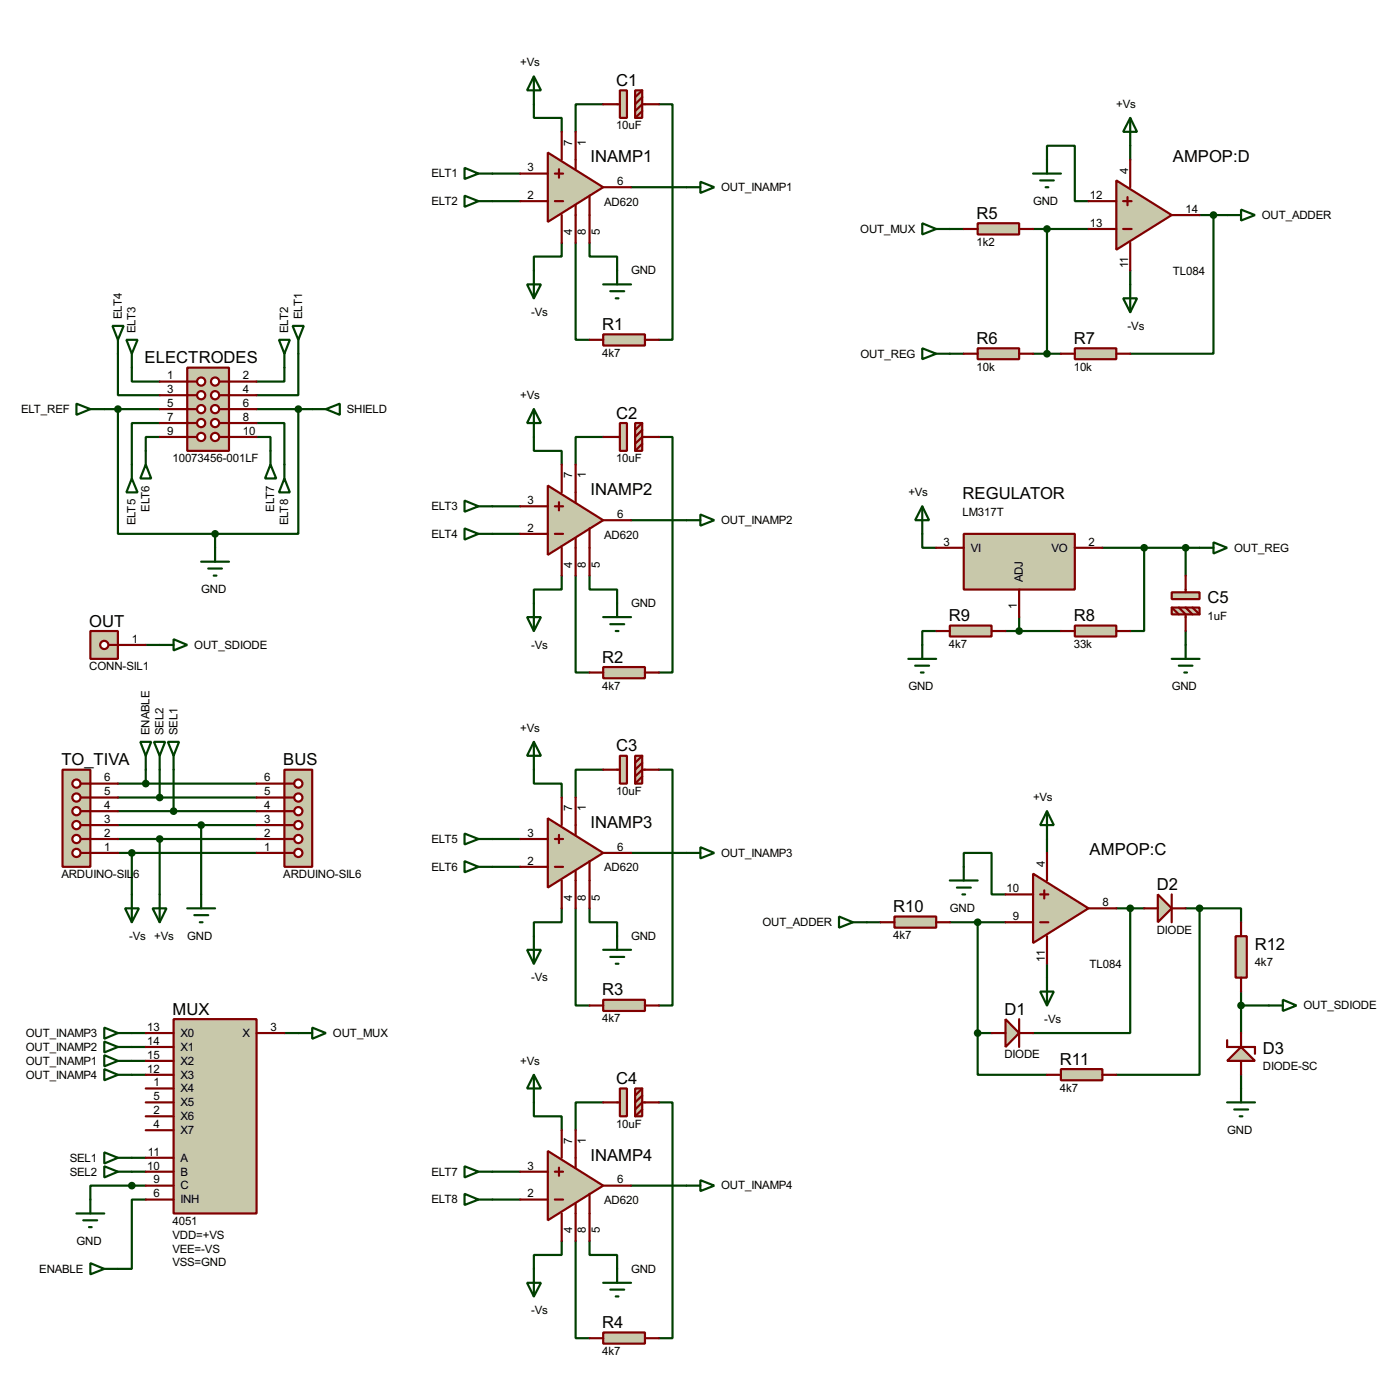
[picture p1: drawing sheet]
<svg xmlns="http://www.w3.org/2000/svg" width="256mm" height="256mm" viewBox="0 0 256 256" stroke-linecap="round" stroke-linejoin="round" font-family="sans-serif">
<g fill="none" stroke="#004000" stroke-width=".4">
<path d="M97.8 19.1v2.5h5.1v2.6M110.5 19.1h-5v5.1M120.7 19.1h2.5v43.2h-2.5M90.2 31.8h5.1M90.2 36.9h5.1M115.6 34.3h10.2M191.8 29.3v-2.6h5.1v10.2h2.5M207.1 26.7v2.6M219.8 39.4h5M222.3 39.4v25.4h-15.2M102.9 44.5v2.5h-5.1v2.6M105.5 44.5v17.8h2.5"/>
<path d="M108 44.5v2.5h5.1v2.6M174 42h2.6M189.3 42h10.1M191.8 42v22.8M207.1 49.6v2.5M19.1 75h10.2M21.6 64.8v7.6h7.7M21.6 75v22.8h17.8M24.2 67.4v2.5h5.1M29.3 77.5h-5.1v7.6M47 77.5h5.1v7.6M47 75h10.2"/>
<path d="M52.1 67.4v2.5h-5.1M54.7 64.8v7.6h-7.7M54.7 75v22.8h-15.3M174 64.8h2.6M189.3 64.8h5.1M29.3 80.1h-2.6v2.5M39.4 97.8v2.6M47 80.1h2.6v2.5M90.2 92.8h5.1M90.2 97.8h5.1M97.8 80.1v2.5h5.1v2.5M110.5 80.1h-5v5"/>
<path d="M115.6 95.3h10.2M120.7 80.1h2.5v43.1h-2.5M169 97.8v2.6h2.5M26.7 118.2h2.6M102.9 105.5v2.5h-5.1v2.5M105.5 105.5v17.7h2.5M108 105.5v2.5h5.1v2.5M171.5 115.6h-2.5v2.6M184.2 115.6h10.2M186.7 113.1v2.5M202 100.4h17.8M209.6 100.4v15.2h-2.5"/>
<path d="M217.2 100.4v5.1M217.2 115.6v2.6M21.6 156.3h25.4M21.6 153.7h25.4M21.6 143.6h25.4M21.6 146.1h25.4M21.6 148.6h25.4M21.6 151.2h25.4M24.2 156.3v7.6M26.7 141v2.6M29.3 141v5.1M29.3 153.7v10.2"/>
<path d="M31.8 141v7.6M36.9 151.2v12.7M90.2 153.7h5.1M90.2 158.8h5.1M97.8 141v2.6h5.1v2.5M110.5 141h-5v5.1M115.6 156.3h10.2M120.7 141h2.5v43.2h-2.5M176.6 158.8v-2.5h5.1v7.6h2.5M191.8 153.7v2.6M102.9 166.4v2.6h-5.1v2.5M105.5 166.4v17.8h2.5"/>
<path d="M108 166.4v2.6h5.1v2.5M158.8 169h2.5M174 169h10.2M179.1 169v20.3M191.8 176.6v2.5M204.5 166.4h5.1M207.1 166.4v22.9h-17.8M217.2 166.4h2.6M219.8 166.4v30.5h-15.3M219.8 166.4h7.6v2.6M24.2 189.3h2.5M24.2 191.8h2.5"/>
<path d="M24.2 194.4h2.5M24.2 196.9h2.5M52.1 189.3h2.6M179.1 189.3v7.6h12.7M179.1 189.3h2.6M227.4 181.7v7.6M227.4 196.9v2.5M227.4 184.2h5.1M24.2 214.7h2.5M24.2 212.1h2.5M26.7 217.2h-10.1v2.6M26.7 219.8h-2.5v12.7h-2.6"/>
<path d="M90.2 214.7h5.1M90.2 219.8h5.1M97.8 202v2.5h5.1v2.6M110.5 202h-5v5.1M115.6 217.2h10.2M120.7 202h2.5v43.2h-2.5M102.9 227.4v2.5h-5.1v2.6M105.5 227.4v17.8h2.5M108 227.4v2.5h5.1v2.6"/>
</g>
<path d="M100.4 28l10.1 6.3-10.1 6.4z" fill="#c8c8aa" stroke="#800000" stroke-width=".4"/>
<path d="M95.3 36.9h5.1M95.3 31.8h5.1M101.7 36.9h1.5M101.7 31.8h1.5M102.4 31v1.6M102.9 24.2v5.1M102.9 39.4v5.1M105.5 24.2v6.8M105.5 37.6v6.9M108 35.9v8.6M110.5 34.3h5.1" fill="none" stroke="#800000" stroke-width=".4"/>
<path d="M97.8 14l1.3 2.6h-2.5zM97.8 14v5.1M96.6 52.1h2.5l-1.3 2.6zM97.8 49.6v5.1M110.5 52.1h5.1M111.8 53.4h2.6M112.8 54.7h.5M113.1 49.6v2.5" fill="none" stroke="#004000" stroke-width=".4"/>
<path d="M110.5 61.3h7.7v2h-7.7z" fill="#c8c8aa" stroke="#800000" stroke-width=".4"/>
<path d="M108 62.3h2.5M118.2 62.3h2.5" fill="none" stroke="#800000" stroke-width=".4"/>
<path d="M85.1 30.8l2.6 1-2.6 1zM85.1 35.9l2.6 1-2.6 1zM87.7 31.8h2.5M87.7 36.9h2.5M125.8 34.3h2.5M128.3 33.3l2.6 1-2.6 1.1z" fill="none" stroke="#004000" stroke-width=".4"/>
<g fill="#c8c8aa" stroke="#800000" stroke-width=".4">
<path d="M113.6 16.6h1.3v5h-1.3z"/>
<path d="M116.4 16.6h1.3v5h-1.3z"/>
</g>
<path d="M110.5 19.1h3.1M117.7 16.6l-1.3 1.2M117.7 17.8l-1.3 1.3M120.7 19.1h-3l-1.3 1.3M117.7 20.4l-1.3 1.2" fill="none" stroke="#800000" stroke-width=".4"/>
<path d="M34.3 67.4h7.7v15.2h-7.7z" fill="#c8c8aa" stroke="#800000" stroke-width=".4"/>
<path d="M34.3 69.9h1.8" fill="none" stroke="#800000" stroke-width=".4"/>
<circle cx="36.8" cy="69.9" r=".75" fill="#feffff" stroke="#800000" stroke-width=".4"/>
<path d="M34.3 72.4h1.8" fill="none" stroke="#800000" stroke-width=".4"/>
<circle cx="36.8" cy="72.4" r=".75" fill="#feffff" stroke="#800000" stroke-width=".4"/>
<path d="M34.3 75h1.8" fill="none" stroke="#800000" stroke-width=".4"/>
<circle cx="36.8" cy="75" r=".75" fill="#feffff" stroke="#800000" stroke-width=".4"/>
<path d="M34.3 77.5h1.8" fill="none" stroke="#800000" stroke-width=".4"/>
<circle cx="36.8" cy="77.5" r=".75" fill="#feffff" stroke="#800000" stroke-width=".4"/>
<path d="M40.2 69.9h1.8" fill="none" stroke="#800000" stroke-width=".4"/>
<circle cx="39.4" cy="69.9" r=".75" fill="#feffff" stroke="#800000" stroke-width=".4"/>
<path d="M40.2 72.4h1.8" fill="none" stroke="#800000" stroke-width=".4"/>
<circle cx="39.4" cy="72.4" r=".75" fill="#feffff" stroke="#800000" stroke-width=".4"/>
<path d="M40.2 75h1.8" fill="none" stroke="#800000" stroke-width=".4"/>
<circle cx="39.4" cy="75" r=".75" fill="#feffff" stroke="#800000" stroke-width=".4"/>
<path d="M40.2 77.5h1.8" fill="none" stroke="#800000" stroke-width=".4"/>
<circle cx="39.4" cy="77.5" r=".75" fill="#feffff" stroke="#800000" stroke-width=".4"/>
<path d="M34.3 80.1h1.8" fill="none" stroke="#800000" stroke-width=".4"/>
<circle cx="36.8" cy="80.1" r=".75" fill="#feffff" stroke="#800000" stroke-width=".4"/>
<path d="M40.2 80.1h1.8" fill="none" stroke="#800000" stroke-width=".4"/>
<circle cx="39.4" cy="80.1" r=".75" fill="#feffff" stroke="#800000" stroke-width=".4"/>
<path d="M29.3 69.9h5M29.3 72.4h5M29.3 75h5M29.3 77.5h5M42 69.9h5M42 72.4h5M42 75h5M42 77.5h5M29.3 80.1h5M42 80.1h5" fill="none" stroke="#800000" stroke-width=".4"/>
<g fill="none" stroke="#004000" stroke-width=".4">
<path d="M20.6 59.7h2.1l-1.1 2.6zM53.6 59.7h2.1l-1 2.6zM14 74l2.6 1-2.6 1zM16.6 75h2.5M21.6 62.3v2.5M23.2 62.3h2l-1 2.5zM24.2 64.8v2.6M51.1 62.3h2l-1 2.5zM52.1 64.8v2.6M54.7 62.3v2.5M57.2 75h2.5M59.7 75l2.6-1v2z"/>
<path d="M24.2 87.7l1 2.5h-2zM24.2 85.1v2.6M26.7 85.1l1 2.6h-2zM26.7 82.6v2.5M49.6 85.1l1 2.6h-2zM49.6 82.6v2.5M52.1 87.7l1 2.5h-2zM52.1 85.1v2.6"/>
</g>
<path d="M100.4 89l10.1 6.3-10.1 6.4z" fill="#c8c8aa" stroke="#800000" stroke-width=".4"/>
<path d="M95.3 97.8h5.1M95.3 92.8h5.1M101.7 97.8h1.5M101.7 92.8h1.5M102.4 92v1.5M102.9 85.1v5.1M105.5 85.1v6.9M105.5 98.6v6.9M108 96.8v8.7M110.5 95.3h5.1M102.9 100.4v5.1" fill="none" stroke="#800000" stroke-width=".4"/>
<path d="M97.8 75l1.3 2.5h-2.5zM97.8 75v5.1M96.6 113.1h2.5l-1.3 2.5zM97.8 110.5v5.1M110.5 113.1h5.1M111.8 114.4h2.6M112.8 115.6h.5M113.1 110.5v2.6" fill="none" stroke="#004000" stroke-width=".4"/>
<path d="M110.5 122.2h7.7v2.1h-7.7z" fill="#c8c8aa" stroke="#800000" stroke-width=".4"/>
<path d="M108 123.2h2.5M118.2 123.2h2.5" fill="none" stroke="#800000" stroke-width=".4"/>
<path d="M85.1 91.7l2.6 1.1-2.6 1zM85.1 96.8l2.6 1-2.6 1.1zM87.7 92.8h2.5M87.7 97.8h2.5M125.8 95.3h2.5M128.3 94.3l2.6 1-2.6 1z" fill="none" stroke="#004000" stroke-width=".4"/>
<g fill="#c8c8aa" stroke="#800000" stroke-width=".4">
<path d="M113.6 77.5h1.3v5.1h-1.3z"/>
<path d="M116.4 77.5h1.3v5.1h-1.3z"/>
</g>
<path d="M117.7 77.5l-1.3 1.3M117.7 78.8l-1.3 1.3M110.5 80.1h3.1M117.7 81.3l-1.3 1.3M120.7 80.1h-3l-1.3 1.2" fill="none" stroke="#800000" stroke-width=".4"/>
<path d="M100.4 149.9l10.1 6.4-10.1 6.3z" fill="#c8c8aa" stroke="#800000" stroke-width=".4"/>
<path d="M95.3 158.8h5.1M95.3 153.7h5.1M101.7 158.8h1.5M101.7 153.7h1.5M102.4 153v1.5M102.9 146.1v5.1M105.5 146.1v6.9M105.5 159.6v6.8M108 157.8v8.6M110.5 156.3h5.1M102.9 161.3v5.1" fill="none" stroke="#800000" stroke-width=".4"/>
<path d="M97.8 135.9l1.3 2.6h-2.5zM97.8 135.9v5.1M96.6 174h2.5l-1.3 2.6zM97.8 171.5v5.1M110.5 174h5.1M111.8 175.3h2.6M112.8 176.6h.5M113.1 171.5v2.5" fill="none" stroke="#004000" stroke-width=".4"/>
<path d="M110.5 183.2h7.7v2h-7.7z" fill="#c8c8aa" stroke="#800000" stroke-width=".4"/>
<path d="M108 184.2h2.5M118.2 184.2h2.5" fill="none" stroke="#800000" stroke-width=".4"/>
<path d="M85.1 152.7l2.6 1-2.6 1zM85.1 157.8l2.6 1-2.6 1zM87.7 153.7h2.5M87.7 158.8h2.5M125.8 156.3h2.5M128.3 155.2l2.6 1.1-2.6 1z" fill="none" stroke="#004000" stroke-width=".4"/>
<g fill="#c8c8aa" stroke="#800000" stroke-width=".4">
<path d="M113.6 138.5h1.3v5.1h-1.3z"/>
<path d="M116.4 138.5h1.3v5.1h-1.3z"/>
</g>
<path d="M117.7 138.5l-1.3 1.3M117.7 139.8l-1.3 1.2M110.5 141h3.1M117.7 142.3l-1.3 1.3M120.7 141h-3l-1.3 1.3" fill="none" stroke="#800000" stroke-width=".4"/>
<path d="M100.4 210.9l10.1 6.3-10.1 6.4z" fill="#c8c8aa" stroke="#800000" stroke-width=".4"/>
<path d="M95.3 219.8h5.1M95.3 214.7h5.1M101.7 219.8h1.5M101.7 214.7h1.5M102.4 213.9v1.5M102.9 207.1v5M105.5 207.1v6.8M108 218.7v8.7M110.5 217.2h5.1M102.9 222.3v5.1M105.5 220.5v6.9" fill="none" stroke="#800000" stroke-width=".4"/>
<path d="M97.8 196.9l1.3 2.5h-2.5zM97.8 196.9v5.1M96.6 235h2.5l-1.3 2.5zM97.8 232.5v5M110.5 235h5.1M111.8 236.3h2.6M112.8 237.5h.5M113.1 232.5v2.5" fill="none" stroke="#004000" stroke-width=".4"/>
<path d="M110.5 244.1h7.7v2.1h-7.7z" fill="#c8c8aa" stroke="#800000" stroke-width=".4"/>
<path d="M108 245.2h2.5M118.2 245.2h2.5" fill="none" stroke="#800000" stroke-width=".4"/>
<path d="M85.1 213.7l2.6 1-2.6 1zM85.1 218.7l2.6 1.1-2.6 1zM87.7 214.7h2.5M87.7 219.8h2.5M125.8 217.2h2.5M128.3 216.2l2.6 1-2.6 1z" fill="none" stroke="#004000" stroke-width=".4"/>
<g fill="#c8c8aa" stroke="#800000" stroke-width=".4">
<path d="M113.6 199.4h1.3v5.1h-1.3z"/>
<path d="M116.4 199.4h1.3v5.1h-1.3z"/>
</g>
<path d="M117.7 199.4l-1.3 1.3M110.5 202h3.1M117.7 200.7l-1.3 1.3M117.7 203.3l-1.3 1.2M120.7 202h-3l-1.3 1.3" fill="none" stroke="#800000" stroke-width=".4"/>
<path d="M22.9 166.4h2.6l-1.3 2.6zM24.2 163.9v5.1M28 166.4h2.5l-1.2 2.6zM29.3 163.9v5.1" fill="none" stroke="#004000" stroke-width=".4"/>
<path d="M189.3 160.1l10.1 6.3-10.1 6.4z" fill="#c8c8aa" stroke="#800000" stroke-width=".4"/>
<path d="M191.8 156.3v5M184.2 169h5.1M184.2 163.9h5.1M190.6 169h1.5M190.6 163.9h1.5M191.3 163.1v1.5M191.8 171.5v5.1M199.4 166.4h5.1" fill="none" stroke="#800000" stroke-width=".4"/>
<path d="M204.5 33.1l10.2 6.3-10.2 6.4z" fill="#c8c8aa" stroke="#800000" stroke-width=".4"/>
<path d="M199.4 36.9h5.1M205.8 36.9h1.5M206.6 36.1v1.5M207.1 29.3v5M214.7 39.4h5.1M199.4 42h5.1M205.8 42h1.5M207.1 44.5v5.1" fill="none" stroke="#800000" stroke-width=".4"/>
<path d="M31.8 186.7h15.2v35.6h-15.2z" fill="#c8c8aa" stroke="#800000" stroke-width=".4"/>
<g fill="none" stroke="#800000" stroke-width=".4">
<path d="M26.7 189.3h5.1M26.7 191.8h5.1M26.7 194.4h5.1M26.7 196.9h5.1M26.7 199.4h5.1M47 189.3h5.1M26.7 202h5.1M26.7 204.5h5.1M26.7 207.1h5.1M26.7 212.1h5.1M26.7 214.7h5.1M26.7 217.2h5.1"/>
<path d="M26.7 219.8h5.1"/>
</g>
<g fill="none" stroke="#004000" stroke-width=".4">
<path d="M207.1 21.6l1.2 2.6h-2.5zM207.1 21.6v5.1M205.8 54.7h2.5l-1.2 2.5zM207.1 52.1v5.1M191.8 148.6l1.3 2.6h-2.5zM191.8 148.6v5.1M191.8 179.1v5.1M19.1 188.3l2.5 1-2.5 1zM19.1 190.8l2.5 1-2.5 1zM19.1 193.3l2.5 1.1-2.5 1zM19.1 195.9l2.5 1-2.5 1zM21.6 189.3h2.6"/>
<path d="M21.6 191.8h2.6M21.6 194.4h2.6M21.6 196.9h2.6M54.7 189.3h2.5M57.2 188.3l2.5 1-2.5 1zM190.6 181.7h2.5l-1.3 2.5zM16.6 219.8v2.5M19.1 211.1l2.5 1-2.5 1.1zM19.1 213.7l2.5 1-2.5 1zM21.6 212.1h2.6M21.6 214.7h2.6M14 222.3h5.1"/>
<path d="M15.3 223.6h2.5M16.3 224.8h.5"/>
</g>
<circle cx="24.1" cy="217.2" r=".5" fill="#004000" stroke="#004000" stroke-width=".4"/>
<path d="M176.6 97.8h20.3v10.2h-20.3z" fill="#c8c8aa" stroke="#800000" stroke-width=".4"/>
<path d="M171.5 100.4h5.1M186.7 108v5.1M196.9 100.4h5.1" fill="none" stroke="#800000" stroke-width=".4"/>
<path d="M196.9 63.8h7.6v2h-7.6z" fill="#c8c8aa" stroke="#800000" stroke-width=".4"/>
<path d="M194.4 64.8h2.5M204.5 64.8h2.6" fill="none" stroke="#800000" stroke-width=".4"/>
<path d="M179.1 40.9h7.6v2.1h-7.6z" fill="#c8c8aa" stroke="#800000" stroke-width=".4"/>
<path d="M176.6 42h2.5M186.7 42h2.6" fill="none" stroke="#800000" stroke-width=".4"/>
<circle cx="191.8" cy="42" r=".5" fill="#004000" stroke="#004000" stroke-width=".4"/>
<path d="M179.1 63.8h7.6v2h-7.6z" fill="#c8c8aa" stroke="#800000" stroke-width=".4"/>
<path d="M176.6 64.8h2.5M186.7 64.8h2.6" fill="none" stroke="#800000" stroke-width=".4"/>
<g fill="#004000" stroke="#004000" stroke-width=".4">
<circle cx="191.8" cy="64.8" r=".5"/>
<circle cx="222.3" cy="39.4" r=".5"/>
</g>
<g fill="none" stroke="#004000" stroke-width=".4">
<path d="M189.3 31.8h5.1M190.6 33.1h2.5M191.6 34.3h.5M191.8 29.3v2.5M224.8 39.4h2.6M227.4 38.4l2.5 1-2.5 1zM169 40.9l2.5 1.1-2.5 1zM171.5 42h2.5M169 63.8l2.5 1-2.5 1zM171.5 64.8h2.5M169 92.8l1.2 2.5h-2.5zM169 92.8v5"/>
<path d="M222.3 99.4l2.5 1-2.5 1zM219.8 100.4h2.5"/>
</g>
<path d="M196.9 114.6h7.6v2h-7.6z" fill="#c8c8aa" stroke="#800000" stroke-width=".4"/>
<path d="M194.4 115.6h2.5M204.5 115.6h2.6" fill="none" stroke="#800000" stroke-width=".4"/>
<circle cx="209.6" cy="100.4" r=".5" fill="#004000" stroke="#004000" stroke-width=".4"/>
<path d="M174 114.6h7.7v2h-7.7z" fill="#c8c8aa" stroke="#800000" stroke-width=".4"/>
<path d="M171.5 115.6h2.5M181.7 115.6h2.5" fill="none" stroke="#800000" stroke-width=".4"/>
<g fill="#004000" stroke="#004000" stroke-width=".4">
<circle cx="186.7" cy="115.6" r=".5"/>
<circle cx="217.2" cy="100.4" r=".5"/>
</g>
<path d="M169 118.2v2.5M217.2 118.2v2.5M166.4 120.7h5.1M167.7 122h2.5M168.7 123.2h.5M214.7 120.7h5.1M216 122h2.5M217 123.2h.5M176.6 158.8v2.5M174 161.3h5.1M175.3 162.6h2.6M176.3 163.9h.5" fill="none" stroke="#004000" stroke-width=".4"/>
<path d="M184.2 186.7l2.5 2.6-2.5 2.5z" fill="#c8c8aa" stroke="#800000" stroke-width=".4"/>
<path d="M181.7 189.3h2.5M186.7 186.7v5.1M186.7 189.3h2.6" fill="none" stroke="#800000" stroke-width=".4"/>
<path d="M212.1 163.9l2.6 2.5-2.6 2.6z" fill="#c8c8aa" stroke="#800000" stroke-width=".4"/>
<path d="M209.6 166.4h2.5M214.7 163.9v5.1M214.7 166.4h2.5" fill="none" stroke="#800000" stroke-width=".4"/>
<circle cx="207" cy="166.4" r=".5" fill="#004000" stroke="#004000" stroke-width=".4"/>
<path d="M194.4 195.9h7.6v2h-7.6z" fill="#c8c8aa" stroke="#800000" stroke-width=".4"/>
<path d="M191.8 196.9h2.6M202 196.9h2.5" fill="none" stroke="#800000" stroke-width=".4"/>
<g fill="#004000" stroke="#004000" stroke-width=".4">
<circle cx="179.1" cy="189.3" r=".5"/>
<circle cx="219.7" cy="166.4" r=".5"/>
</g>
<path d="M232.5 184.2h2.5M235 183.2l2.5 1-2.5 1z" fill="none" stroke="#004000" stroke-width=".4"/>
<path d="M163.9 167.9h7.6v2.1h-7.6z" fill="#c8c8aa" stroke="#800000" stroke-width=".4"/>
<path d="M161.3 169h2.6M171.5 169h2.5" fill="none" stroke="#800000" stroke-width=".4"/>
<circle cx="179.1" cy="169" r=".5" fill="#004000" stroke="#004000" stroke-width=".4"/>
<g fill="none" stroke="#004000" stroke-width=".4">
<path d="M36.9 102.9h5.1M38.2 104.2h2.5M39.2 105.5h.5M39.4 100.4v2.5M25.7 135.9h2l-1 2.6zM26.7 138.5v2.5M28.2 135.9h2.1l-1 2.6zM29.3 138.5v2.5M34.3 166.4h5.1M35.6 167.7h2.6M36.6 169h.5M36.9 163.9v2.5"/>
<path d="M153.7 167.9l2.6 1.1-2.6 1zM156.3 169h2.5"/>
</g>
<path d="M227.4 191.8l2.5 2.6h-5.1z" fill="#c8c8aa" stroke="#800000" stroke-width=".4"/>
<path d="M224.8 190.6v1.2h5.1v1.3M227.4 189.3v2.5M227.4 194.4v2.5" fill="none" stroke="#800000" stroke-width=".4"/>
<path d="M226.4 171.5h2v7.6h-2z" fill="#c8c8aa" stroke="#800000" stroke-width=".4"/>
<path d="M227.4 169v2.5M227.4 179.1v2.6" fill="none" stroke="#800000" stroke-width=".4"/>
<g fill="#004000" stroke="#004000" stroke-width=".4">
<circle cx="227.3" cy="184.2" r=".5"/>
<circle cx="39.4" cy="97.8" r=".5"/>
<circle cx="21.6" cy="75" r=".5"/>
<circle cx="54.6" cy="75" r=".5"/>
</g>
<path d="M227.4 199.4v2.6M224.8 202h5.1M226.1 203.3h2.6M227.1 204.5h.5" fill="none" stroke="#004000" stroke-width=".4"/>
<g fill="#c8c8aa" stroke="#800000" stroke-width=".4">
<path d="M214.7 108.5h5.1v1.3h-5.1z"/>
<path d="M214.7 111.3h5.1v1.3h-5.1z"/>
</g>
<path d="M214.7 111.3l1.3 1.3M216 111.3l1.2 1.3v3M217.2 105.5v3M217.2 111.3l1.3 1.3M218.5 111.3l1.3 1.3" fill="none" stroke="#800000" stroke-width=".4"/>
<path d="M30.8 135.9h2l-1 2.6zM31.8 138.5v2.5M16.6 231.4l2.5 1.1-2.5 1zM19.1 232.5h2.5" fill="none" stroke="#004000" stroke-width=".4"/>
<path d="M11.5 141h5.1v17.8h-5.1z" fill="#c8c8aa" stroke="#800000" stroke-width=".4"/>
<path d="M14.8 156.3h1.8" fill="none" stroke="#800000" stroke-width=".4"/>
<circle cx="14" cy="156.3" r=".75" fill="#feffff" stroke="#800000" stroke-width=".4"/>
<path d="M14.8 153.7h1.8" fill="none" stroke="#800000" stroke-width=".4"/>
<circle cx="14" cy="153.7" r=".75" fill="#feffff" stroke="#800000" stroke-width=".4"/>
<path d="M14.8 151.2h1.8" fill="none" stroke="#800000" stroke-width=".4"/>
<circle cx="14" cy="151.2" r=".75" fill="#feffff" stroke="#800000" stroke-width=".4"/>
<path d="M14.8 148.6h1.8" fill="none" stroke="#800000" stroke-width=".4"/>
<circle cx="14" cy="148.6" r=".75" fill="#feffff" stroke="#800000" stroke-width=".4"/>
<path d="M14.8 146.1h1.8" fill="none" stroke="#800000" stroke-width=".4"/>
<circle cx="14" cy="146.1" r=".75" fill="#feffff" stroke="#800000" stroke-width=".4"/>
<path d="M14.8 143.6h1.8" fill="none" stroke="#800000" stroke-width=".4"/>
<circle cx="14" cy="143.6" r=".75" fill="#feffff" stroke="#800000" stroke-width=".4"/>
<path d="M16.6 156.3h5M16.6 153.7h5M16.6 151.2h5M16.6 148.6h5M16.6 146.1h5M16.6 143.6h5" fill="none" stroke="#800000" stroke-width=".4"/>
<path d="M52.1 141h5.1v17.8h-5.1z" fill="#c8c8aa" stroke="#800000" stroke-width=".4"/>
<path d="M52.1 156.3h1.8" fill="none" stroke="#800000" stroke-width=".4"/>
<circle cx="54.6" cy="156.3" r=".75" fill="#feffff" stroke="#800000" stroke-width=".4"/>
<path d="M52.1 153.7h1.8" fill="none" stroke="#800000" stroke-width=".4"/>
<circle cx="54.6" cy="153.7" r=".75" fill="#feffff" stroke="#800000" stroke-width=".4"/>
<path d="M52.1 151.2h1.8" fill="none" stroke="#800000" stroke-width=".4"/>
<circle cx="54.6" cy="151.2" r=".75" fill="#feffff" stroke="#800000" stroke-width=".4"/>
<path d="M52.1 148.6h1.8" fill="none" stroke="#800000" stroke-width=".4"/>
<circle cx="54.6" cy="148.6" r=".75" fill="#feffff" stroke="#800000" stroke-width=".4"/>
<path d="M52.1 146.1h1.8" fill="none" stroke="#800000" stroke-width=".4"/>
<circle cx="54.6" cy="146.1" r=".75" fill="#feffff" stroke="#800000" stroke-width=".4"/>
<path d="M52.1 143.6h1.8" fill="none" stroke="#800000" stroke-width=".4"/>
<circle cx="54.6" cy="143.6" r=".75" fill="#feffff" stroke="#800000" stroke-width=".4"/>
<path d="M47 156.3h5.1M47 153.7h5.1M47 151.2h5.1M47 148.6h5.1M47 146.1h5.1M47 143.6h5.1" fill="none" stroke="#800000" stroke-width=".4"/>
<g fill="#004000" stroke="#004000" stroke-width=".4">
<circle cx="26.7" cy="143.6" r=".5"/>
<circle cx="29.2" cy="146.1" r=".5"/>
<circle cx="31.8" cy="148.6" r=".5"/>
<circle cx="36.8" cy="151.2" r=".5"/>
<circle cx="29.2" cy="153.7" r=".5"/>
<circle cx="24.1" cy="156.3" r=".5"/>
</g>
<path d="M16.6 115.6h5v5.1h-5z" fill="#c8c8aa" stroke="#800000" stroke-width=".4"/>
<path d="M19.9 118.2h1.7" fill="none" stroke="#800000" stroke-width=".4"/>
<circle cx="19.1" cy="118.2" r=".75" fill="#feffff" stroke="#800000" stroke-width=".4"/>
<path d="M21.6 118.2h5.1" fill="none" stroke="#800000" stroke-width=".4"/>
<path d="M29.3 118.2h2.5M31.8 117.1l2.5 1.1-2.5 1z" fill="none" stroke="#004000" stroke-width=".4"/>
<g font-size="3.4">
<text x="112.9" y="15.8">C1</text>
<text x="108.2" y="29.7">INAMP1</text>
<text x="214.9" y="29.7">AMPOP:D</text>
<text x="178.9" y="40.1">R5</text>
<text x="110.3" y="60.5">R1</text>
<text x="178.9" y="63">R6</text>
<text x="196.7" y="63">R7</text>
<text x="26.5" y="66.6">ELECTRODES</text>
<text x="112.9" y="76.7">C2</text>
<text x="108.2" y="90.7">INAMP2</text>
<text x="176.4" y="91.5">REGULATOR</text>
<text x="173.8" y="113.8">R9</text>
<text x="196.7" y="113.8">R8</text>
<text x="221.2" y="110.6">C5</text>
<text x="16.4" y="114.8">OUT</text>
<text x="110.3" y="121.4">R2</text>
<text x="112.9" y="137.7">C3</text>
<text x="11.3" y="140.2">TO_TIVA</text>
<text x="51.9" y="140.2">BUS</text>
<text x="108.2" y="151.7">INAMP3</text>
<text x="199.6" y="156.7">AMPOP:C</text>
<text x="163.7" y="167.1">R10</text>
<text x="211.9" y="163.1">D2</text>
<text x="229.9" y="174.1">R12</text>
<text x="31.6" y="185.9">MUX</text>
<text x="110.3" y="182.4">R3</text>
<text x="184" y="185.9">D1</text>
<text x="194.2" y="195.1">R11</text>
<text x="231.4" y="193.1">D3</text>
<text x="112.9" y="198.6">C4</text>
<text x="108.2" y="212.6">INAMP4</text>
<text x="110.3" y="243.3">R4</text>
</g>
<g font-size="2.4">
<text x="95.3" y="12.1">+Vs</text>
<text x="112.9" y="23.7">10uF</text>
<text x="204.5" y="19.8">+Vs</text>
<text x="104.8" y="26.7" transform="rotate(-90 104.8 26.7)">7</text>
<text x="107.4" y="26.7" transform="rotate(-90 107.4 26.7)">1</text>
<text x="79.1" y="32.5">ELT1</text>
<text x="96.7" y="31.4">3</text>
<text x="113.1" y="33.9">6</text>
<text x="132.1" y="35">OUT_INAMP1</text>
<text x="206.7" y="31.8" transform="rotate(-90 206.7 31.8)">4</text>
<text x="79.1" y="37.5">ELT2</text>
<text x="96.7" y="36.4">2</text>
<text x="110.7" y="37.7">AD620</text>
<text x="189.3" y="37.5">GND</text>
<text x="199.7" y="36.4">12</text>
<text x="199.7" y="41.6">13</text>
<text x="217.2" y="39">14</text>
<text x="231.2" y="40.1">OUT_ADDER</text>
<text x="104.8" y="43.1" transform="rotate(-90 104.8 43.1)">4</text>
<text x="107.4" y="43.1" transform="rotate(-90 107.4 43.1)">8</text>
<text x="109.9" y="43.1" transform="rotate(-90 109.9 43.1)">5</text>
<text x="157.6" y="42.7">OUT_MUX</text>
<text x="178.9" y="45.1">1k2</text>
<text x="115.6" y="50.2">GND</text>
<text x="206.7" y="49.2" transform="rotate(-90 206.7 49.2)">11</text>
<text x="214.9" y="50.4">TL084</text>
<text x="22.3" y="58.5" transform="rotate(-90 22.3 58.5)">ELT4</text>
<text x="55.4" y="58.5" transform="rotate(-90 55.4 58.5)">ELT1</text>
<text x="97.3" y="57.9">-Vs</text>
<text x="24.9" y="61" transform="rotate(-90 24.9 61)">ELT3</text>
<text x="52.8" y="61" transform="rotate(-90 52.8 61)">ELT2</text>
<text x="110.3" y="65.4">4k7</text>
<text x="157.7" y="65.5">OUT_REG</text>
<text x="206.6" y="60.4">-Vs</text>
<text x="30.7" y="69.5">1</text>
<text x="30.7" y="72">3</text>
<text x="44.5" y="69.5">2</text>
<text x="44.5" y="72">4</text>
<text x="178.9" y="67.9">10k</text>
<text x="196.7" y="67.9">10k</text>
<text x="3.9" y="75.6">ELT_REF</text>
<text x="30.7" y="74.6">5</text>
<text x="30.7" y="77.1">7</text>
<text x="44.5" y="74.6">6</text>
<text x="44.5" y="77.1">8</text>
<text x="63.6" y="75.6">SHIELD</text>
<text x="95.3" y="73.1">+Vs</text>
<text x="30.7" y="79.7">9</text>
<text x="44.5" y="79.7">10</text>
<text x="31.6" y="84.7">10073456-001LF</text>
<text x="104.8" y="87.7" transform="rotate(-90 104.8 87.7)">7</text>
<text x="107.4" y="87.7" transform="rotate(-90 107.4 87.7)">1</text>
<text x="112.9" y="84.7">10uF</text>
<text x="27.4" y="93.8" transform="rotate(-90 27.4 93.8)">ELT6</text>
<text x="50.3" y="93.8" transform="rotate(-90 50.3 93.8)">ELT7</text>
<text x="79.1" y="93.5">ELT3</text>
<text x="96.7" y="92.4">3</text>
<text x="113.1" y="94.9">6</text>
<text x="166.4" y="90.9">+Vs</text>
<text x="176.4" y="94.5">LM317T</text>
<text x="24.9" y="96.3" transform="rotate(-90 24.9 96.3)">ELT5</text>
<text x="52.8" y="96.3" transform="rotate(-90 52.8 96.3)">ELT8</text>
<text x="79.1" y="98.5">ELT4</text>
<text x="96.7" y="97.4">2</text>
<text x="110.7" y="98.7">AD620</text>
<text x="132.1" y="96">OUT_INAMP2</text>
<text x="172.9" y="100">3</text>
<text x="177.9" y="101.1">VI</text>
<text x="192.7" y="101.1">VO</text>
<text x="199.4" y="100">2</text>
<text x="226.1" y="101.1">OUT_REG</text>
<text x="104.8" y="104" transform="rotate(-90 104.8 104)">4</text>
<text x="107.4" y="104.1" transform="rotate(-90 107.4 104.1)">8</text>
<text x="109.9" y="104.1" transform="rotate(-90 109.9 104.1)">5</text>
<text x="187.4" y="106.7" transform="rotate(-90 187.4 106.7)">ADJ</text>
<text x="36.9" y="108.7">GND</text>
<text x="115.6" y="111.2">GND</text>
<text x="186.3" y="111.6" transform="rotate(-90 186.3 111.6)">1</text>
<text x="221.2" y="113.5">1uF</text>
<text x="24.2" y="117.8">1</text>
<text x="35.6" y="118.9">OUT_SDIODE</text>
<text x="97.3" y="118.9">-Vs</text>
<text x="173.8" y="118.7">4k7</text>
<text x="196.7" y="118.7">33k</text>
<text x="16.4" y="122.8">CONN-SIL1</text>
<text x="110.3" y="126.4">4k7</text>
<text x="166.4" y="126.5">GND</text>
<text x="214.7" y="126.5">GND</text>
<text x="27.4" y="134.7" transform="rotate(-90 27.4 134.7)">ENABLE</text>
<text x="30" y="134.7" transform="rotate(-90 30 134.7)">SEL2</text>
<text x="32.5" y="134.7" transform="rotate(-90 32.5 134.7)">SEL1</text>
<text x="95.3" y="134.1">+Vs</text>
<text x="19.1" y="143.2">6</text>
<text x="48.4" y="143.2">6</text>
<text x="19.1" y="148.2">4</text>
<text x="19.1" y="145.7">5</text>
<text x="48.4" y="148.2">4</text>
<text x="48.4" y="145.7">5</text>
<text x="104.8" y="148.6" transform="rotate(-90 104.8 148.6)">7</text>
<text x="107.4" y="148.6" transform="rotate(-90 107.4 148.6)">1</text>
<text x="112.9" y="145.7">10uF</text>
<text x="189.3" y="146.8">+Vs</text>
<text x="19.1" y="155.9">1</text>
<text x="19.1" y="153.3">2</text>
<text x="19.1" y="150.8">3</text>
<text x="48.4" y="155.9">1</text>
<text x="48.4" y="153.3">2</text>
<text x="48.4" y="150.8">3</text>
<text x="79.1" y="154.4">ELT5</text>
<text x="96.7" y="153.3">3</text>
<text x="113.1" y="155.9">6</text>
<text x="11.3" y="160.9">ARDUINO-SIL</text>
<text x="24.4" y="160.9">6</text>
<text x="51.9" y="160.9">ARDUINO-SIL6</text>
<text x="79.1" y="159.5">ELT6</text>
<text x="96.7" y="158.4">2</text>
<text x="110.7" y="159.6">AD620</text>
<text x="132.1" y="157">OUT_INAMP3</text>
<text x="191.4" y="158.8" transform="rotate(-90 191.4 158.8)">4</text>
<text x="104.8" y="165" transform="rotate(-90 104.8 165)">4</text>
<text x="107.4" y="165" transform="rotate(-90 107.4 165)">8</text>
<text x="109.9" y="165" transform="rotate(-90 109.9 165)">5</text>
<text x="174" y="167.1">GND</text>
<text x="184.4" y="163.5">10</text>
<text x="202" y="166">8</text>
<text x="23.7" y="172.2">-Vs +Vs</text>
<text x="34.3" y="172.2">GND</text>
<text x="115.6" y="172.2">GND</text>
<text x="139.7" y="169.7">OUT_ADDER</text>
<text x="163.7" y="172.1">4k7</text>
<text x="185.6" y="168.6">9</text>
<text x="211.9" y="171.1">DIODE</text>
<text x="97.3" y="179.8">-Vs</text>
<text x="191.4" y="176.1" transform="rotate(-90 191.4 176.1)">11</text>
<text x="199.6" y="177.4">TL084</text>
<text x="229.9" y="177">4k7</text>
<text x="238.8" y="184.9">OUT_SDIODE</text>
<text x="4.8" y="190">OUT_INAMP3</text>
<text x="27" y="188.9">13</text>
<text x="27" y="191.4">14</text>
<text x="33.1" y="190">X0</text>
<text x="44.4" y="190">X</text>
<text x="49.6" y="188.9">3</text>
<text x="61" y="190">OUT_MUX</text>
<text x="110.3" y="187.3">4k7</text>
<text x="191.3" y="187.4">-Vs</text>
<text x="4.8" y="192.5">OUT_INAMP2</text>
<text x="4.8" y="195.1">OUT_INAMP1</text>
<text x="4.8" y="197.6">OUT_INAMP4</text>
<text x="27" y="194">15</text>
<text x="27" y="196.5">12</text>
<text x="33.1" y="192.5">X1</text>
<text x="33.1" y="195.1">X2</text>
<text x="33.1" y="197.6">X3</text>
<text x="95.3" y="195.1">+Vs</text>
<text x="184" y="193.9">DIODE</text>
<text x="231.4" y="196.1">DIODE-SC</text>
<text x="28.1" y="199">1</text>
<text x="28.1" y="201.6">5</text>
<text x="33.1" y="200.1">X4</text>
<text x="33.1" y="202.7">X5</text>
<text x="194.2" y="200">4k7</text>
<text x="28.1" y="204.1">2</text>
<text x="28.1" y="206.7">4</text>
<text x="33.1" y="205.2">X6</text>
<text x="33.1" y="207.8">X7</text>
<text x="104.8" y="209.6" transform="rotate(-90 104.8 209.6)">7</text>
<text x="107.4" y="209.6" transform="rotate(-90 107.4 209.6)">1</text>
<text x="112.9" y="206.6">10uF</text>
<text x="224.8" y="207.8">GND</text>
<text x="12.8" y="212.8">SEL1</text>
<text x="12.8" y="215.4">SEL2</text>
<text x="27" y="214.3">10</text>
<text x="27.1" y="211.7">11</text>
<text x="33.1" y="212.8">A</text>
<text x="33.1" y="215.4">B</text>
<text x="79.1" y="215.4">ELT7</text>
<text x="96.7" y="214.3">3</text>
<text x="28.1" y="216.8">9</text>
<text x="28.1" y="219.4">6</text>
<text x="33.1" y="217.9">C</text>
<text x="33.1" y="220.5">INH</text>
<text x="79.1" y="220.5">ELT8</text>
<text x="96.7" y="219.4">2</text>
<text x="110.7" y="220.6">AD620</text>
<text x="113.1" y="216.8">6</text>
<text x="132.1" y="217.9">OUT_INAMP4</text>
<text x="31.6" y="224.4">4051</text>
<text x="31.6" y="226.9">VDD=+VS</text>
<text x="104.8" y="226" transform="rotate(-90 104.8 226)">4</text>
<text x="107.4" y="226" transform="rotate(-90 107.4 226)">8</text>
<text x="109.9" y="226" transform="rotate(-90 109.9 226)">5</text>
<text x="7.2" y="233.2">ENABLE</text>
<text x="14" y="228.1">GND</text>
<text x="31.6" y="229.5">VEE=-VS</text>
<text x="31.6" y="232">VSS=GND</text>
<text x="115.6" y="233.2">GND</text>
<text x="97.3" y="240.8">-Vs</text>
<text x="110.3" y="248.3">4k7</text>
</g>
</svg>
